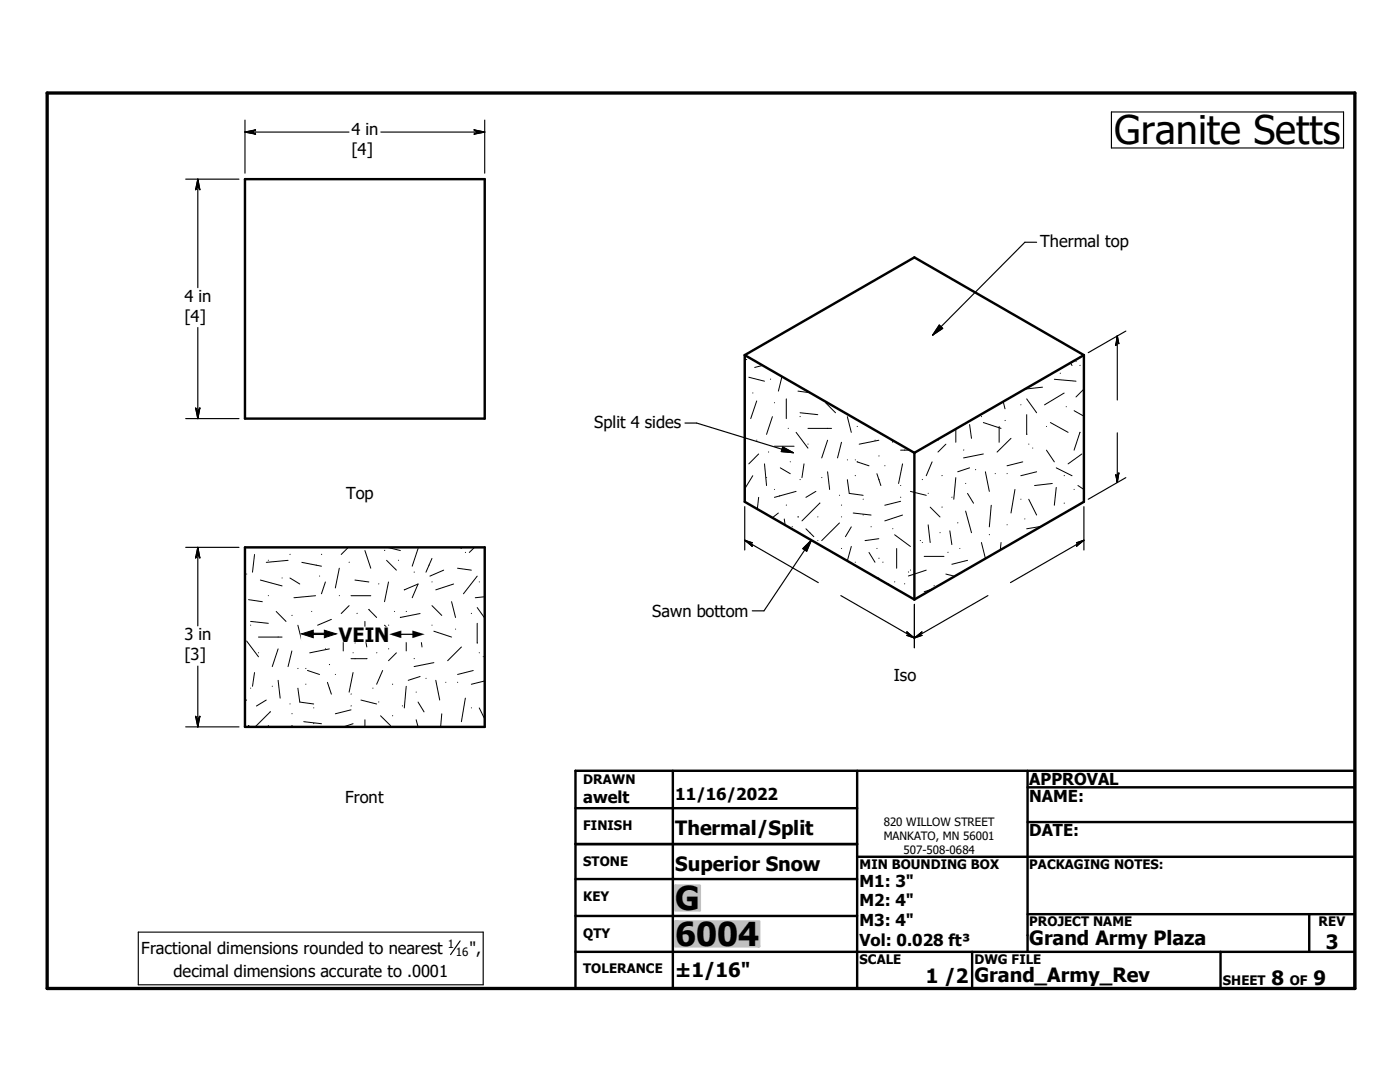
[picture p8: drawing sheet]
<svg xmlns="http://www.w3.org/2000/svg" width="279mm" height="216mm" viewBox="0 0 279 216" stroke-linecap="round" stroke-linejoin="round" font-family="sans-serif">
<g fill="none" stroke="#000" stroke-width=".48">
<path d="M48.9 35.7h47.8v47.8h-47.8zM148.6 70.9v29.2l33.9 19.5M148.6 70.9l33.9 19.5M148.6 70.9l33.9-19.5 33.8 19.5M216.3 70.9v29.2l-33.8 19.5M216.3 70.9l-33.8 19.5M182.5 90.4v29.2M48.9 109.2h47.8v35.8h-47.8zM114.8 153.8h155.6v43.4h-155.6zM134.3 153.8v43.4M171.1 153.8v43.4M205.1 157.1h65.3"/>
<path d="M205.1 153.8v36.1M114.8 175.4h56.3M114.8 161.3h56.3M114.8 168.4h56.3M171.1 171h99.3M205.1 164h65.3M114.8 182.8h56.3M114.8 189.9h155.6M194 189.9v7.3M205.1 182.4h65.3M243.6 189.9v7.3M261.3 182.4v7.5"/>
</g>
<g fill="none" stroke="#000" stroke-width=".2">
<path d="M148.6 71.7h.4M148.6 77.6h.1M149.4 75.3l3.2 .8M150.3 78.4h-.1M151 80l-1.2 3.5M152.2 72.9l-1.6 .4M153.8 75.6v.1M156.1 75.1l-.8 2.9M156.9 79.6v3.9M156.9 75.6v.1M159.3 78l2.4 .4M204.9 79.6l2 2.8"/>
<path d="M208 77.3l-3.4 .3M210.4 75.7l4.3 .4M211.6 74.5h.1M212.4 78.4l-3.9 2.4M213.6 72.4l.4 .5M214.8 72.1l-.1 .1M215.6 72.9h-.1M216.3 77.6l-1.6 1.6M148.6 90.1l.1 .1M150.2 94.9l-1.6 2.6M151 87.8h.1M151.4 99.2l-.3 2.4"/>
<path d="M151.4 90.6l-2 2M152.6 92.6l.4 4.3M153 95.3h.1M153.4 90.2h.1M154.1 83.1l-1.1 3.6M154.6 89h3.9M154.6 97.6v.1M154.6 80.4h.1M155.6 98.9l-.1 .1M155.7 93.4l2 1.1M157.3 85.5h.1M157.7 92.1v.1"/>
<path d="M158.9 86.3l2.3 3.1M158.9 98l-4.3 1.2M159.7 82.4l3.5 .3M159.7 95.7h.1M159.7 83.1h.1M160.5 92.6l-.5 2.7M161.2 85.5h4.8M161.3 88.6h-.1M162.8 98l-2 1.2M164 95.3h.1M164.8 80.4l1.9 2M165.2 87.8l-1.2 3.6"/>
<path d="M165.2 94.1l.4 3.6M165.2 85.5h.1M167.6 98.8h-.1M167.9 88.2l-.8 3.2M169.1 83.1l.8 3.2M169.1 95.7l.4 2.8 2.8 .3M169.1 91.8h.1M170.7 91.8h.1M170.7 94.9h.1M171.1 85.1h.1M171.1 92.1l2.3 .8M172.3 99.6h.1"/>
<path d="M174.7 87.8h-.1M175 94.5l.8 2.4M175.4 87.8l-3.9 .8M175.4 95.7h.1M175.4 91h.1M176.6 92.9h.1M178.2 87.9v.3M179.7 89.8h1.8M179.8 96.9h-.1M179.8 99.2h-.1M180.1 92.6l-.8 3.9M180.6 89.8h-.1"/>
<path d="M181.7 98l3.2 .8M184.1 95.7h.1M185.3 98.4l-.1 .1M186 92.2l-1.1 2.7M187.2 87.8h.1M188 94.9h.1M188.8 88.6l-1.6 1.6M190 99.2h.1M190.8 95.3l-.5 4.3M190.8 85.6v2.6M192.4 89.8h-.1M192.7 96.4v.1"/>
<path d="M193.1 98.5l1.2 1.9M193.5 84.7l.4 2.8M193.5 93.4l-2.4 .7M194.7 93.7h.1M195.9 83.1h.1M196.2 84.3l3.6 1.2M196.2 90.6l-3.9 .8M196.7 94.1l.7 3.9M198.6 94.5h.1M199.4 85.1v3.1M200.2 80.2l.4 1.4M200.6 83.9h.1"/>
<path d="M201 94.5h.1M201.8 87.5l-2.8 2.7M202.6 97.7l-.8 4.7M203.8 80.8h-.1M203.8 99.6h-.1M204.1 92.2l-3.1 .7M204.9 82.7v4M205.3 99.6l1.6 3.2M205.3 88.6h.1M206.1 89.4h.1M206.9 94.1l-3.2 .8M208.8 89.8l1.6 2.4"/>
<path d="M208.9 85.1h-.1M209.6 84.3l3.6 2M210 96.5l-3.5 .4M210.8 97.3l-.4 3.5M210.8 93.4l3.2 1.5M212.4 94.9h.1M212.8 81.1v.1M214.4 82l1.9 1M214.4 97.6v.1M215.1 96.9l1.2 .8M215.5 86.3l-1.1 3.5M215.6 86.2l-.1 .1"/>
<path d="M215.9 90.6l-2.7 2M49.2 114.5v.1M49.6 119.7l2.8 .4M50.8 110.6l-.4 3.6M52 115.7l4.3 1.2M53.6 118.8l-.1 .1M53.6 111.8h-.1M56.3 115.3h.1M57.5 111.8l-4.4 .4M57.9 115.3l1.9 1.2M57.9 110.6h.1M60.2 112.2l4 .8"/>
<path d="M63 118.9l-4.3 .4M63.1 112.7v.1M63.8 114.9v.1M64.2 110.6h.1M64.9 116.1l-.7 2.4M67.7 113.4l-.8 3.9M67.7 118.8v.1M69.5 109.2l-1.4 1.4M69.7 112.2h.1M70.1 118.9h3.9M70.8 115.7l2.8 .4M72.8 109.9l1.2 3.5"/>
<path d="M75.6 116.5h.1M76.8 109.8l-.1 .1M77.1 111.8l2 2M77.4 109.2l2.5 .7M77.5 116.1l-.8 4M79.5 111.8h.1M80.7 117.7l2.7-1.2-1.1 2.8M82.7 114.1l-.1 .1M83.4 109.4l-1.1 3.6M85.6 112.7v.1M86.2 111.4l-1.2 2.8M86.2 116.1h.1"/>
<path d="M88.5 113.8l-2.7 1.2M90.5 116.5l-3.5 1.2M91.3 113.4l2.8 .4M91.9 109.2l.2 .2M92.9 110.2h.1M94.7 109.2l-1 1M95.2 115l-2.7 3.5M95.7 116.1h-.1M96.7 119.1l-1.8 .2M155.3 102.4l-1.2 .9M156.5 103.6l.2 1.2M156.9 100.8h.1"/>
<path d="M158.1 105.1h.1M159.3 103.1v.1M160.8 105.5l1.6 1.6M163.2 103.1v.1M163.2 107.8v.1M163.6 100.4l-3.6 3.5M167.5 104.3l-3.5 3.6M168 103.1l-.1 .1M168 109.4h-.1M168 100.8h-.1M169.9 109l-.8 2.9M169.9 105.1l-1.2 2"/>
<path d="M170.3 102.4l3.5 .4M170.7 112.2h.1M172.3 102.7v.1M173.4 110.2l1.2 2M173.9 105.1h-.1M175 115.3h.4M175 109.4h.1M175.4 107.5l-2.8 .4M175.4 111.4h.1M176.2 112.2h.1M177.4 116.5l-.1 .1M178.2 105.5h.1"/>
<path d="M178.5 106.7l3.2 2.3M178.6 116.1h-.1M178.9 109.4v4M179.7 100l-3.1 .8M180.1 102.8l-3.5 1.1M180.6 116.5h-.1M181.3 114.1h.1M181.7 113.7v.1M183.7 107.8v.1M184.1 108.2v.1M184.4 111h4M184.9 113.8l-3.6 1.1"/>
<path d="M185.2 104.7l.4 3.6M185.6 101.2l2 2M186.1 117.5l-1.7 .6M186.5 116.9h-.1M187.6 106.3h.1M188 101.2h.1M188.8 114.6l1.7 .4M189.2 110.2h.1M189.6 105.9l.4 2.8M191.2 104.3h-.1M191.6 109.4h-.1M192.7 102l1.2 4.3"/>
<path d="M193.1 111.8l-3.1 .8M195.9 108.3l.8 3.1M197.5 106.7h-.1M197.8 100.8l-.4 4.3M199.8 108.3l-.2 1.4M201 104.7h.1M204.5 103.5v.1M207.8 105l-2.9 .5M212.4 100.4h.1M49.2 127.9l2.4 3.2M49.2 139.7l-.3 .1M50 124l3.5 .4"/>
<path d="M50 137.3h.1M50 124.7v.1M50.8 134.2l-.4 2.7M51.6 127.1h4.7M51.6 130.2v.1M53.1 139.7l-1.9 1.2M54.4 136.9h-.1M55.1 122l2 2M55.5 129.5l-1.2 3.5M55.5 135.7l.4 3.6M55.5 127.1h.1M58.3 129.9l-.8 3.1"/>
<path d="M58.3 122.8h.1M59.4 124.8l.8 3.1M59.4 137.3l.4 2.8 2.8 .4M59.5 133.4h-.1M61 136.5h.1M61 133.4h.1M61.4 126.7h.1M61.4 133.8l2.4 .8M62.2 122h.1M64.6 126.7h.1M65 129.5h-.1M65.3 136.2l.8 2.3"/>
<path d="M65.7 129.5l-3.9 .8M65.8 132.6h-.1M65.8 137.3h-.1M66.1 123.6l-2.7 1.2M67 134.6h-.1M68.5 126.7v3.2M69.7 120.8l-1.6 1.6M70.1 138.5h.1M70.5 134.2l-.8 3.9M70.5 130.2v.1M70.8 126.7l2 .4M70.9 131.4h-.1"/>
<path d="M70.9 128.3h-.1M71.3 122.4h-.1M72 139.7l3.2 .8M72.8 127.1h3.2M72.8 124v3.1M72.8 127.1l.4 2M73.2 131.4h-3.1M73.6 121.6l1.6 1.6M74.4 137.3h.1M75.2 130.2v.1M76.4 133.8l-1.2 2.7M76.7 124.8l1.6 1.5"/>
<path d="M76.8 127.9h-.1M77.6 124.7l-.1 .1M77.6 125.5h-.1M77.6 129.5h-.1M78.4 136.5h-.1M78.8 122h-.1M79.1 130.3l-1.6 1.5M81.1 136.9l-.4 4.4M81.1 125.9v4M81.1 122h.1M82.7 131.4h-.1M83.1 138.1h.1"/>
<path d="M83.8 122.4l-3.9 .8M83.8 126.3l.4 2.8M83.8 135l-2.3 .7M85 135.3v.1M86.2 120.8l2 2M86.2 124.7v.1M86.6 125.9l3.5 1.2M86.6 132.2l-4 .8M87 135.7l.8 4M89 136.1v.1M90.1 120.1l.8 3.1M90.9 125.5h.1"/>
<path d="M91.3 136.1v.1M92.1 129.1l-2.8 2.7M92.9 139.3l-.8 4.7M94.1 122.4h.1M94.4 133.8l-3.1 .8M95.2 121.2l1.5 2.1M95.2 124.4l.1 3.9M95.7 130.2l-.1 .1M96.5 131l-.1 .1M96.7 135.9l-2.6 .6M49.7 144.8h-.1M53.6 144.8h-.1"/>
<path d="M54 142l-3.1 3M57.9 140.4v.1M58.3 144.8h.1M58.3 142.4h.1M60.6 144l3.6 .4M62.6 141.2v.1M62.6 144.4h.1M70.1 141.6l-3.2 .8M70.1 140.8v.1M70.5 144.4l-1.9 .6M72.8 143.6v1.4M75.6 140v.1"/>
<path d="M76 142.8l1.9 2M78.4 142.8h-.1M80.3 140.8v.1M83.1 143.6l.3 1.4M83.4 140.1l1.2 1.9M88.2 142.4l-.3 2.6M94.1 141.2v.1M95.6 141.3l1.1 2.2"/>
</g>
<path d="M9.4 18.6h261v178.6h-261z" fill="none" stroke="#000" stroke-width=".66"/>
<g fill="#c0c0c0" stroke="#c0c0c0" stroke-width=".48">
<path d="M134.8 183.9h16.7v4.9z"/>
<path d="M134.8 183.9l16.7 4.9h-16.7z"/>
<path d="M134.8 176.7h4.9v5z"/>
<path d="M134.8 176.7l4.9 5h-4.9z"/>
</g>
<g fill="none" stroke="#000" stroke-width=".23">
<path d="M37.1 35.7h10.6M39.5 37.1h.1M39.5 35.7v21.7M39.5 35.7l.4 2.2-.4-.8M39.5 35.7l-.5 2.2 .5-.8M48.9 26.4h20.7M48.9 26.4l2.1-.5-.7 .5M48.9 26.4l2.1 .4-.7-.4M48.9 24v10.6M50.3 26.4h.1M76 26.4h20.7M95.4 26.4h.1"/>
<path d="M95.4 26.4l-.8 .4 2.1-.4M95.4 26.4l-.8-.5 2.1 .5M96.7 24v10.6M221.8 22.3h46.3v7.2h-46.3zM206.9 48.3h-2.4l-18.4 18.6M39.5 65.3v18.2M187.4 64.9l.7 .6-2 1.4zM223 68.1h.1M223 67v12.8M223 67l.3 1.6-.3-.5M223 67l-.3 1.9 .3-.8M224.7 66.1l-7.5 4.3"/>
<path d="M37.1 83.5h10.6M39.5 82.2h.1M39.5 82.2l-.5-.8 .5 2.1M39.5 82.2l.4-.8-.4 2.1M136.7 84.4h2.3l19.3 5.9M156.2 89.2l2.1 1.1-2.4-.2zM223 95.2h.1M223 86.4v9.9M223 95.2l-.3-.5 .3 1.6M223 95.2l.3-.8-.3 1.9M224.7 95.3l-7.5 4.3M37.1 109.2h10.6"/>
<path d="M39.5 110.6h.1M39.5 109.2v15.7M39.5 109.2l.4 2.1-.4-.7M39.5 109.2l-.5 2.1 .5-.7M148.6 107.8l14.7 8.5M148.6 107.8l1.5 .5-.5 .1M148.6 107.8l1.5 1.2-.5-.6M148.6 101.1v8.7M149.6 108.4h.1M160.2 109.5l1.7-1.7-.9 2.2zM161.9 107.8l-9.4 14.1h-2.4M167.8 118.8l14.7 8.5"/>
<path d="M197.2 118.8l-14.7 8.5M215.3 108.4h.1M216.3 107.8l-14.6 8.5M216.3 107.8l-1.5 1.2 .5-.6M216.3 107.8l-1.5 .5 .5 .1M216.3 101.1v8.7M39.5 132.9v12.1M181.5 126.7h.1M181.5 126.7l-.5 .1 1.5 .5M181.5 126.7l-.5-.6 1.5 1.2M182.5 120.6v8.7M183.5 126.7h.1"/>
<path d="M183.5 126.7l.5-.6-1.5 1.2M183.5 126.7l.5 .1-1.5 .5M37.1 145h10.6M39.5 143.7h.1M39.5 143.7l-.5-.8 .5 2.1M39.5 143.7l.4-.8-.4 2.1M27.6 186h68.8v10.5h-68.8zM91.8 187.7l-1.9 2.8"/>
</g>
<g fill="#000" stroke="#000" stroke-width=".23">
<path d="M39.5 35.7l.4 2.2-.4-.8zM39.5 35.7v1.4l-.5 .8zM39.5 37.1l-.5 .8zM48.9 26.4l2.1-.5-.7 .5zM48.9 26.4h1.4l.7 .4zM50.3 26.4l.7 .4zM94.6 26.8l.8-.4h1.3zM94.6 25.9l2.1 .5h-1.3zM94.6 25.9l.8 .5zM187.4 64.9l.7 .6-2 1.4zM223 67l.3 1.6-.3-.5zM223 67v1.1l-.3 .8z"/>
<path d="M223 68.1l-.3 .8zM39 81.4l.5 .8v1.3zM39.9 81.4l-.4 2.1v-1.3zM39.9 81.4l-.4 .8zM156.2 89.2l2.1 1.1-2.4-.2zM222.7 94.7l.3 .5v1.1zM223.3 94.4l-.3 1.9v-1.1zM223.3 94.4l-.3 .8zM39.5 109.2l.4 2.1-.4-.7zM39.5 109.2v1.4l-.5 .7zM39.5 110.6l-.5 .7zM148.6 107.8l1.5 .5-.5 .1z"/>
<path d="M148.6 107.8l1 .6 .5 .6zM149.6 108.4l.5 .6zM160.2 109.5l1.7-1.7-.9 2.2zM215.3 108.4l1-.6-1.5 1.2zM214.8 108.3l1.5-.5-1 .6zM214.8 108.3l.5 .1zM181 126.8l.5-.1 1 .6zM181 126.1l1.5 1.2-1-.6zM181 126.1l.5 .6zM182.5 127.3l1.5-1.2-.5 .6zM182.5 127.3l1-.6 .5 .1zM183.5 126.7l.5 .1z"/>
<path d="M39 142.9l.5 .8v1.3zM39.9 142.9l-.4 2.1v-1.3zM39.9 142.9l-.4 .8z"/>
</g>
<g fill="#fff" stroke="#fff" stroke-width=".23">
<path d="M60.1 125.2h25.1v2.8z"/>
<path d="M60.1 125.2l25.1 2.8h-25.1z"/>
</g>
<text font-size="7.9" x="222.4" y="28.8">Granite Setts</text>
<g font-size="6.6">
<text x="134.7" y="181.6">G</text>
<text x="134.7" y="188.7">6004</text>
</g>
<g font-size="3.9">
<text x="67.6" y="128">VEIN</text>
<text x="134.7" y="166.7">Thermal/Split</text>
<text x="134.7" y="173.8">Superior Snow</text>
<text x="205.4" y="188.6">Grand Army Plaza</text>
<text x="264.6" y="189.3">3</text>
<text x="134.7" y="194.9">±1/16&quot;</text>
<text x="184.8" y="196.1">1 /2</text>
<text x="194.5" y="196">Grand_Army_Rev</text>
<text x="253.8" y="196.6">8</text>
<text x="262.1" y="196.6">9</text>
</g>
<g font-size="3.3">
<text x="70.1" y="27">4 in</text>
<text x="70.1" y="31">[4]</text>
<text x="207.6" y="49.2">Thermal top</text>
<text x="36.8" y="60.3">4 in</text>
<text x="36.8" y="64.3">[4]</text>
<text x="118.6" y="85.3">Split 4 sides</text>
<text x="69.1" y="99.6">Top</text>
<text x="130.2" y="123.1">Sawn bottom</text>
<text x="36.8" y="127.8">3 in</text>
<text x="36.8" y="131.8">[3]</text>
<text x="178.4" y="136">Iso</text>
<text x="68.9" y="160.1">Front</text>
<text x="116.4" y="160.2">awelt</text>
<text x="134.7" y="159.7">11/16/2022</text>
<text x="205.4" y="156.7">APPROVAL</text>
<text x="205.4" y="159.9">NAME:</text>
<text x="205.4" y="166.9">DATE:</text>
<text x="171.5" y="176.9">M1: 3&quot;</text>
<text x="171.5" y="180.8">M2: 4&quot;</text>
<text x="171.5" y="184.8">M3: 4&quot;</text>
<text x="28.2" y="190.3">Fractional dimensions rounded to nearest</text>
<text x="93.7" y="190.3">&quot;,</text>
<text x="171.5" y="188.7">Vol: 0.028 ft³</text>
<text x="34.6" y="195">decimal dimensions accurate to .0001</text>
</g>
<g font-size="3.1">
<text x="60.2" y="128">#</text>
<text x="77.7" y="128">#</text>
</g>
<g font-size="2.6">
<text x="116.4" y="156.4">DRAWN</text>
<text x="116.4" y="165.6">FINISH</text>
<text x="116.4" y="172.8">STONE</text>
<text x="171.5" y="173.4">MIN BOUNDING BOX</text>
<text x="205.4" y="173.4">PACKAGING NOTES:</text>
<text x="116.4" y="179.9">KEY</text>
<text x="205.4" y="184.8">PROJECT NAME</text>
<text x="263.1" y="184.8">REV</text>
<text x="116.4" y="187.1">QTY</text>
<text x="116.4" y="194.2">TOLERANCE</text>
<text x="171.5" y="192.4">SCALE</text>
<text x="194.5" y="192.4">DWG FILE</text>
<text x="244.1" y="196.6">SHEET</text>
<text x="257.4" y="196.6">OF</text>
</g>
<g font-size="2.3">
<text x="176.4" y="164.8">820 WILLOW STREET</text>
<text x="176.4" y="167.6">MANKATO, MN 56001</text>
<text x="180.3" y="170.3">507-508-0684</text>
<text x="89.4" y="189.1">1</text>
<text x="91" y="190.8">16</text>
</g>
</svg>
